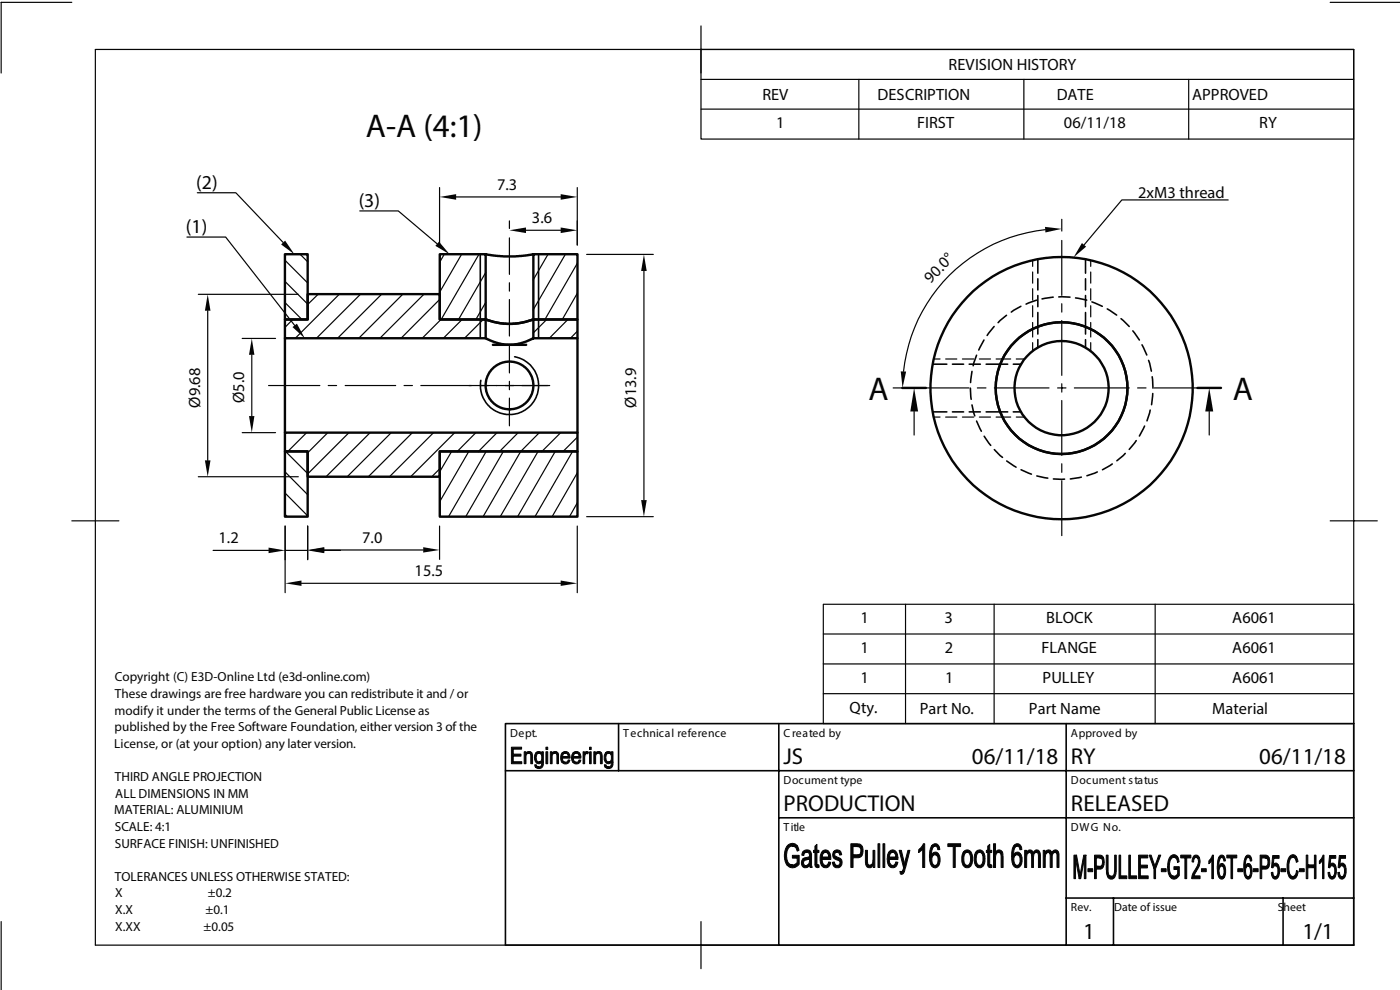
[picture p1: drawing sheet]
<svg xmlns="http://www.w3.org/2000/svg" width="297mm" height="210mm" viewBox="0 0 297 210" stroke-linecap="round" stroke-linejoin="round" font-family="sans-serif">
<!-- layer: Layer 1 -->
<g fill="none" stroke="#050504" stroke-width=".51">
<path d="M60.4 53.9h4.9v13.9h-4.9zM93.3 53.9h9.7v13.9h-9.7zM103 53.9l3.8 .5 3.8-.1 2.5-.4M113.1 53.9h9.4v13.9h-9.4zM60.4 71.7v20.1M65.3 62.4h28v5.4h9.7v3.9h-42.6v-3.9h4.9zM103 71.7l2.8 1.1 2.4 .3 2.2-.3 2.8-1.1M103 67.8l1.9 .5 2.6 .4 2.5-.1 3.1-.8-2.8 .7-2.2 .2-2-.1zM104.6 73.1h7M113.1 67.8h9.4v3.9h-9.4zM122.5 71.7v20.1M60.4 91.8h62.1v4h-29.2v5.3h-28v-5.3h-4.9z"/>
<path d="M60.4 95.8h4.9v13.8h-4.9zM93.3 95.8h29.2v13.8h-29.2z"/>
<circle cx="108.1" cy="81.8" r="5.1"/>
<circle cx="225.2" cy="82.3" r="14"/>
<circle cx="225.2" cy="82.3" r="27.8"/>
<circle cx="225.2" cy="82.3" r="10"/>
</g>
<g fill="none" stroke="#050504" stroke-width=".34">
<path d="M101.9 53.9v17.8M114.3 53.9v17.8M220.2 54.9v3M220.2 59.1v2.4M230.3 54.9v3M230.3 59.1v2.4M109.2 75.7l2 .7 1.3 1 .9 1.2 .8 2.2 .1 1.5-.3 1.3-.6 1.3-.7 .9-1.2 1.1-.9 .5-1.6 .5h-1.6l-2.1-.6a6.1 6.1 0 0 1-3.3-6.6M197.9 77.3h3M202.1 77.3h2.3M205.6 77.3h2.4M206.2 78.8l-.3 2.3M207.2 75.3l-.7 2.3"/>
<path d="M208.7 72.1l-1.1 2.1M209.2 77.3h4.6M210.9 69.3l-1.5 1.9M213.5 66.9l-1.8 1.5M215 77.3h1.6M216.6 65l-2.1 1.2M219.9 63.7l-2.2 .8M220.2 62.7v2.4M220.2 66.3v4.6M220.2 72v1.7M223.4 63l-2.3 .4M224.6 63h2.4"/>
<path d="M228.2 63.2l2.3 .5M230.3 62.7v2.4M230.3 66.3v4.6M230.3 72v1.7M231.6 64l2.2 1M234.9 65.5l2 1.3M237.8 67.6l1.8 1.7M240.3 70.2l1.4 1.9M242.3 73.1l1 2.2M243.7 76.4l.6 2.3M244.4 79.9l.2 2.4M197.9 87.4h3"/>
<path d="M202.1 87.4h2.3M205.6 87.4h2.4M205.9 82.3l.1 2.4M206.2 85.9l.6 2.3M207.2 89.3l1 2.2M208.8 92.5l1.4 2M209.2 87.4h4.6M210.9 95.4l1.8 1.6M213.6 97.8l2 1.3M215 87.4h1.6M216.6 99.6l2.2 1M236 98.4l-2.1 1.2"/>
<path d="M238.7 96.2l-1.8 1.5M241 93.5l-1.4 1.8M242.8 90.4l-1.1 2.1M244 87l-.7 2.3M244.6 83.5l-.3 2.3M220 101l2.3 .4M223.5 101.6h2.3M229.4 101.2l-2.3 .4M232.8 100.1l-2.2 .8M107.2 153.5h180v47h-180zM131.2 153.5v10M165.2 153.5v47"/>
<path d="M226.2 153.5v47M107.2 163.5h180M165.2 173.5h122M226.2 190.5h61M236.2 190.5v10M272.2 190.5v10"/>
</g>
<g fill="none" stroke="#050504" stroke-width=".25">
<path d="M15.2 .5h-15v15M20.2 10.5h267v190h-267zM148.7 5.5v10M282.2 .5h14.9M219.1 55.2v1.3M219.1 57.7v2.4M231.4 55.2v1.3M231.4 57.7v2.4M198.1 76.2h1.3M200.6 76.2h2.4M204.2 76.2h2.4M207.8 76.2h2.3"/>
<path d="M211.3 76.2h3.1M215.6 76.2h1.8M219.1 61.2v2.5M219.1 64.8v2.4M219.1 68.4v3.1M219.1 72.7v1.8M231.4 61.2v2.5M231.4 64.8v2.4M231.4 68.4v3.1M231.4 72.7v1.8M198.1 88.5h1.3M200.6 88.5h2.4"/>
<path d="M204.2 88.5h2.4M207.8 88.5h2.3M211.3 88.5h3.1M215.6 88.5h1.8M15.2 110.5h10M282.2 110.5h10M.2 195.5v14.6M148.7 195.5v10"/>
</g>
<path d="M229.9 181.4h.5l-.4 .8-.7 4.2h-.4z" fill-rule="evenodd" fill="#050504"/>
<path d="M229.9 181.4h.5l-.4 .8-.7 4.2h-.4zM230.4 181.4v5h-.4v-4.2z" fill="none" stroke="#050504" stroke-width=".21"/>
<path d="M230.2 181.4v5" fill="none" stroke="#050504" stroke-width=".34"/>
<path d="M227.8 181.4h.6l-.2 .8v4.2h-.4z" fill-rule="evenodd" fill="#050504"/>
<path d="M227.8 181.4h.6l-.2 .8v4.2h-.4z" fill="none" stroke="#050504" stroke-width=".21"/>
<path d="M228.4 181.4l.7 4.3-.2 .7-.7-4.2z" fill-rule="evenodd" fill="#050504"/>
<path d="M228.4 181.4l.7 4.3-.2 .7-.7-4.2z" fill="none" stroke="#050504" stroke-width=".21"/>
<path d="M230.8 184.3h1v.6h-1z" fill-rule="evenodd" fill="#050504" stroke="#050504" stroke-width=".21"/>
<path d="M233.2 182l.9-.1 .2 .9-.2 1h-1.5h.7a1.03 1.03 0 0 0 .2-1.8z" fill-rule="evenodd" fill="#050504"/>
<path d="M233.2 182l.9-.1 .2 .9-.2 1h-1.5h.7a1.03 1.03 0 0 0 .2-1.8z" fill="none" stroke="#050504" stroke-width=".21"/>
<path d="M232.2 181.4h1.4l.5 .5-1.5 .1v1.8h1.5l-.5 .5-1 .1v2h-.4z" fill-rule="evenodd" fill="#050504"/>
<path d="M232.2 181.4h1.4l.5 .5-1.5 .1v1.8h1.5l-.5 .5-1 .1v2h-.4z" fill="none" stroke="#050504" stroke-width=".21"/>
<path d="M236.5 181.4h.3v2.9a2.14 2.14 0 0 1-.8 2.2 .9 .9 0 0 1-1.1-.6h.8a.99 .99 0 0 0 .8-1.3z" fill-rule="evenodd" fill="#050504"/>
<path d="M236.5 181.4h.3v2.9a2.14 2.14 0 0 1-.8 2.2 .9 .9 0 0 1-1.1-.6h.8a.99 .99 0 0 0 .8-1.3z" fill="none" stroke="#050504" stroke-width=".21"/>
<path d="M234.7 181.4h.4v2.9a1.21 1.21 0 0 0 .6 1.6h-.8l-.1-.5z" fill-rule="evenodd" fill="#050504"/>
<path d="M234.7 181.4h.4v2.9a1.21 1.21 0 0 0 .6 1.6h-.8l-.1-.5z" fill="none" stroke="#050504" stroke-width=".21"/>
<path d="M237.4 181.4h.3v4.4h1.3v.6h-1.6z" fill-rule="evenodd" fill="#050504"/>
<path d="M237.4 181.4h.3v4.4h1.3v.6h-1.6z" fill="none" stroke="#050504" stroke-width=".21"/>
<path d="M239.5 181.4h.3v4.4h1.3v.6h-1.6z" fill-rule="evenodd" fill="#050504"/>
<path d="M239.5 181.4h.3v4.4h1.3v.6h-1.6z" fill="none" stroke="#050504" stroke-width=".21"/>
<path d="M241.5 181.4h2v.6h-1.6v1.5h1.5v.6h-1.5v1.7h1.7v.6h-2.1z" fill-rule="evenodd" fill="#050504"/>
<path d="M241.5 181.4h2v.6h-1.6v1.5h1.5v.6h-1.5v1.7h1.7v.6h-2.1z" fill="none" stroke="#050504" stroke-width=".21"/>
<path d="M243.8 181.4h.4l.8 2.3-.2 .6z" fill-rule="evenodd" fill="#050504"/>
<path d="M243.8 181.4h.4l.8 2.3-.2 .6z" fill="none" stroke="#050504" stroke-width=".21"/>
<path d="M245.8 181.4h.4l-1.1 2.9v2.1h-.3v-2.1z" fill-rule="evenodd" fill="#050504"/>
<path d="M245.8 181.4h.4l-1.1 2.9v2.1h-.3v-2.1z" fill="none" stroke="#050504" stroke-width=".21"/>
<path d="M246.4 184.3h1v.6h-1z" fill-rule="evenodd" fill="#050504" stroke="#050504" stroke-width=".21"/>
<path d="M249 183.8h1.2l-.1 2a1.08 1.08 0 0 1-.9 .7 1.08 1.08 0 0 1-1-.6h1l.6-.5v-1h-.8z" fill-rule="evenodd" fill="#050504"/>
<path d="M249 183.8h1.2l-.1 2a1.08 1.08 0 0 1-.9 .7 1.08 1.08 0 0 1-1-.6h1l.6-.5v-1h-.8z" fill="none" stroke="#050504" stroke-width=".21"/>
<path d="M249 181.9h.9l.2 .9-.3 .2-.2-.8z" fill-rule="evenodd" fill="#050504"/>
<path d="M249 181.9h.9l.2 .9-.3 .2-.2-.8z" fill="none" stroke="#050504" stroke-width=".21"/>
<path d="M248.3 181.6a.97 .97 0 0 1 1.6 .3h-.9a1.45 1.45 0 0 0-.9 1.6v.5a1.58 1.58 0 0 0 .9 1.9h-.8l-.4-1-.1-1.7 .2-.8z" fill-rule="evenodd" fill="#050504"/>
<path d="M248.3 181.6a.97 .97 0 0 1 1.6 .3h-.9a1.45 1.45 0 0 0-.9 1.6v.5a1.58 1.58 0 0 0 .9 1.9h-.8l-.4-1-.1-1.7 .2-.8z" fill="none" stroke="#050504" stroke-width=".21"/>
<path d="M250.5 181.4h2.1v.6h-.9v4.4h-.3v-4.4h-.9z" fill-rule="evenodd" fill="#050504"/>
<path d="M250.5 181.4h2.1v.6h-.9v4.4h-.3v-4.4h-.9z" fill="none" stroke="#050504" stroke-width=".21"/>
<path d="M253.7 181.9h.7a4.2 4.2 0 0 1-1 3.6l-.1 .3h1.3v.6h-1.8l.2-1 .9-1.5a1.38 1.38 0 0 0-.1-2z" fill-rule="evenodd" fill="#050504"/>
<path d="M253.7 181.9h.7a4.2 4.2 0 0 1-1 3.6l-.1 .3h1.3v.6h-1.8l.2-1 .9-1.5a1.38 1.38 0 0 0-.1-2z" fill="none" stroke="#050504" stroke-width=".21"/>
<path d="M253.4 181.5l.6-.1 .4 .5h-.8l-.4 .5v.5l-.3-.1v-.6z" fill-rule="evenodd" fill="#050504"/>
<path d="M253.4 181.5l.6-.1 .4 .5h-.8l-.4 .5v.5l-.3-.1v-.6z" fill="none" stroke="#050504" stroke-width=".21"/>
<path d="M254.9 184.3h1v.6h-1z" fill-rule="evenodd" fill="#050504" stroke="#050504" stroke-width=".21"/>
<path d="M256.6 182.5h.5l-.7 .7z" fill-rule="evenodd" fill="#050504"/>
<path d="M256.6 182.5h.5l-.7 .7z" fill="none" stroke="#050504" stroke-width=".21"/>
<path d="M257.2 181.4h.2v5h-.3v-3.9l-.5-.1z" fill-rule="evenodd" fill="#050504"/>
<path d="M257.2 181.4h.2v5h-.3v-3.9l-.5-.1z" fill="none" stroke="#050504" stroke-width=".21"/>
<path d="M259.2 183.7l.6-.1 .2 .8-.2 1.6h-.6a1.54 1.54 0 0 0 .3-2.1z" fill-rule="evenodd" fill="#050504"/>
<path d="M259.2 183.7l.6-.1 .2 .8-.2 1.6h-.6a1.54 1.54 0 0 0 .3-2.1z" fill="none" stroke="#050504" stroke-width=".21"/>
<path d="M258.8 183.3l.6-.1 .4 .4-1.2 .2z" fill-rule="evenodd" fill="#050504"/>
<path d="M258.8 183.3l.6-.1 .4 .4-1.2 .2z" fill="none" stroke="#050504" stroke-width=".21"/>
<path d="M258.6 181.9h.5a2.17 2.17 0 0 0-.5 1.9h.3a1.78 1.78 0 0 0 .2 2.2h.7a.72 .72 0 0 1-.9 .5 .72 .72 0 0 1-.5-.8l-.2-2z" fill-rule="evenodd" fill="#050504"/>
<path d="M258.6 181.9h.5a2.17 2.17 0 0 0-.5 1.9h.3a1.78 1.78 0 0 0 .2 2.2h.7a.72 .72 0 0 1-.9 .5 .72 .72 0 0 1-.5-.8l-.2-2z" fill="none" stroke="#050504" stroke-width=".21"/>
<path d="M258.8 181.5a.75 .75 0 0 1 .9 .1 .75 .75 0 0 1 .2 .8l.1 .2-.4 .1-.2-.7-.8-.1z" fill-rule="evenodd" fill="#050504"/>
<path d="M258.8 181.5a.75 .75 0 0 1 .9 .1 .75 .75 0 0 1 .2 .8l.1 .2-.4 .1-.2-.7-.8-.1z" fill="none" stroke="#050504" stroke-width=".21"/>
<path d="M260.3 181.4h2.1v.6h-.9v4.4h-.4v-4.4h-.8z" fill-rule="evenodd" fill="#050504"/>
<path d="M260.3 181.4h2.1v.6h-.9v4.4h-.4v-4.4h-.8z" fill="none" stroke="#050504" stroke-width=".21"/>
<path d="M262.6 184.3h1v.6h-1z" fill-rule="evenodd" fill="#050504" stroke="#050504" stroke-width=".21"/>
<path d="M264.7 183.7l.7-.1v.1a2.93 2.93 0 0 1 0 2.3h-.6a1.53 1.53 0 0 0 0-2.3z" fill-rule="evenodd" fill="#050504"/>
<path d="M264.7 183.7l.7-.1v.1a2.93 2.93 0 0 1 0 2.3h-.6a1.53 1.53 0 0 0 0-2.3z" fill="none" stroke="#050504" stroke-width=".21"/>
<path d="M264.4 183.3l.6-.1 .4 .4-1.2 .2z" fill-rule="evenodd" fill="#050504"/>
<path d="M264.4 183.3l.6-.1 .4 .4-1.2 .2z" fill="none" stroke="#050504" stroke-width=".21"/>
<path d="M264.2 181.9h.6a1.83 1.83 0 0 0-.6 1.9h.3a1.7 1.7 0 0 0 .2 2.2h.7a.67 .67 0 0 1-.7 .5 .67 .67 0 0 1-.6-.7l-.2-1v-1.5z" fill-rule="evenodd" fill="#050504"/>
<path d="M264.2 181.9h.6a1.83 1.83 0 0 0-.6 1.9h.3a1.7 1.7 0 0 0 .2 2.2h.7a.67 .67 0 0 1-.7 .5 .67 .67 0 0 1-.6-.7l-.2-1v-1.5z" fill="none" stroke="#050504" stroke-width=".21"/>
<path d="M264.4 181.5a.77 .77 0 0 1 .9 .1 .77 .77 0 0 1 .3 .8v.2l-.3 .1-.3-.8h-.8z" fill-rule="evenodd" fill="#050504"/>
<path d="M264.4 181.5a.77 .77 0 0 1 .9 .1 .77 .77 0 0 1 .3 .8v.2l-.3 .1-.3-.8h-.8z" fill="none" stroke="#050504" stroke-width=".21"/>
<path d="M265.9 184.3h1v.6h-1z" fill-rule="evenodd" fill="#050504" stroke="#050504" stroke-width=".21"/>
<path d="M268.3 182l.9-.1 .2 .6-.2 1.3h-1.5h.7a1.01 1.01 0 0 0 .3-1.8z" fill-rule="evenodd" fill="#050504"/>
<path d="M268.3 182l.9-.1 .2 .6-.2 1.3h-1.5h.7a1.01 1.01 0 0 0 .3-1.8z" fill="none" stroke="#050504" stroke-width=".21"/>
<path d="M267.3 181.4h1.3l.4 .2 .2 .3-1.5 .1v1.8h1.5l-.4 .5-1.1 .1v2h-.4z" fill-rule="evenodd" fill="#050504"/>
<path d="M267.3 181.4h1.3l.4 .2 .2 .3-1.5 .1v1.8h1.5l-.4 .5-1.1 .1v2h-.4z" fill="none" stroke="#050504" stroke-width=".21"/>
<path d="M269.7 185.1l.3-.1 .1 .6 .3 .3 .8 .1a.72 .72 0 0 1-.9 .5 .72 .72 0 0 1-.5-.8z" fill-rule="evenodd" fill="#050504"/>
<path d="M269.7 185.1l.3-.1 .1 .6 .3 .3 .8 .1a.72 .72 0 0 1-.9 .5 .72 .72 0 0 1-.5-.8z" fill="none" stroke="#050504" stroke-width=".21"/>
<path d="M270.5 183.6h.8a3.3 3.3 0 0 1-.1 2.4h-.7a1.52 1.52 0 0 0 .4-2.2z" fill-rule="evenodd" fill="#050504"/>
<path d="M270.5 183.6h.8a3.3 3.3 0 0 1-.1 2.4h-.7a1.52 1.52 0 0 0 .4-2.2z" fill="none" stroke="#050504" stroke-width=".21"/>
<path d="M270.2 183.3l.6-.2 .3 .3z" fill="#050504"/>
<path d="M270.2 183.3l.6-.2 .3 .3z" fill="none" stroke="#050504" stroke-width=".21"/>
<path d="M270 181.5h1.3v.6h-1.1l-.1 1.3h1l.1 .2h-.8l-.4 .5-.3-.1z" fill-rule="evenodd" fill="#050504"/>
<path d="M270 181.5h1.3v.6h-1.1l-.1 1.3h1l.1 .2h-.8l-.4 .5-.3-.1z" fill="none" stroke="#050504" stroke-width=".21"/>
<path d="M271.7 184.3h1v.6h-1z" fill-rule="evenodd" fill="#050504" stroke="#050504" stroke-width=".21"/>
<path d="M275 184.7l.4 .1-.3 1.1h-.8a1.13 1.13 0 0 0 .7-1.2z" fill-rule="evenodd" fill="#050504"/>
<path d="M275 184.7l.4 .1-.3 1.1h-.8a1.13 1.13 0 0 0 .7-1.2z" fill="none" stroke="#050504" stroke-width=".21"/>
<path d="M274.3 181.9h.8l.3 .8-.4 .2-.3-.8z" fill-rule="evenodd" fill="#050504"/>
<path d="M274.3 181.9h.8l.3 .8-.4 .2-.3-.8z" fill="none" stroke="#050504" stroke-width=".21"/>
<path d="M273.6 181.6a.84 .84 0 0 1 1.5 .3h-.8a1.69 1.69 0 0 0-.9 1.9 1.87 1.87 0 0 0 .7 2.1l.9 .1a.94 .94 0 0 1-1.1 .4 .94 .94 0 0 1-.6-.9l-.3-1.1v-1.1l.3-1.1z" fill-rule="evenodd" fill="#050504"/>
<path d="M273.6 181.6a.84 .84 0 0 1 1.5 .3h-.8a1.69 1.69 0 0 0-.9 1.9 1.87 1.87 0 0 0 .7 2.1l.9 .1a.94 .94 0 0 1-1.1 .4 .94 .94 0 0 1-.6-.9l-.3-1.1v-1.1l.3-1.1z" fill="none" stroke="#050504" stroke-width=".21"/>
<path d="M275.7 184.3h1v.6h-1z" fill-rule="evenodd" fill="#050504" stroke="#050504" stroke-width=".21"/>
<path d="M278.8 181.4h.4v5h-.4v-2.3l-1.4-.6h1.4z" fill-rule="evenodd" fill="#050504"/>
<path d="M278.8 181.4h.4v5h-.4v-2.3l-1.4-.6h1.4z" fill="none" stroke="#050504" stroke-width=".21"/>
<path d="M277.1 181.4h.3v2.1l1.4 .6h-1.4v2.3h-.3z" fill-rule="evenodd" fill="#050504"/>
<path d="M277.1 181.4h.3v2.1l1.4 .6h-1.4v2.3h-.3z" fill="none" stroke="#050504" stroke-width=".21"/>
<path d="M279.9 182.6l.2-.2 .5 .1-.7 .7z" fill-rule="evenodd" fill="#050504"/>
<path d="M279.9 182.6l.2-.2 .5 .1-.7 .7z" fill="none" stroke="#050504" stroke-width=".21"/>
<path d="M280.7 181.4h.2v5h-.3v-3.9l-.5-.1z" fill-rule="evenodd" fill="#050504"/>
<path d="M280.7 181.4h.2v5h-.3v-3.9l-.5-.1z" fill="none" stroke="#050504" stroke-width=".21"/>
<path d="M281.7 185.1l.4-.1 .3 .9 .8 .1a.74 .74 0 0 1-.8 .5 .74 .74 0 0 1-.6-.8z" fill-rule="evenodd" fill="#050504"/>
<path d="M281.7 185.1l.4-.1 .3 .9 .8 .1a.74 .74 0 0 1-.8 .5 .74 .74 0 0 1-.6-.8z" fill="none" stroke="#050504" stroke-width=".21"/>
<path d="M282.6 183.6h.7l.2 .8-.2 1.4-.1 .2h-.6a1.51 1.51 0 0 0 .4-2z" fill-rule="evenodd" fill="#050504"/>
<path d="M282.6 183.6h.7l.2 .8-.2 1.4-.1 .2h-.6a1.51 1.51 0 0 0 .4-2z" fill="none" stroke="#050504" stroke-width=".21"/>
<path d="M282.2 183.3l.6-.2 .4 .3z" fill="#050504"/>
<path d="M282.2 183.3l.6-.2 .4 .3z" fill="none" stroke="#050504" stroke-width=".21"/>
<path d="M282.1 181.5h1.3v.6h-1.1l-.1 1.3h1l.1 .2h-.9l-.3 .5-.3-.1z" fill-rule="evenodd" fill="#050504"/>
<path d="M282.1 181.5h1.3v.6h-1.1l-.1 1.3h1l.1 .2h-.9l-.3 .5-.3-.1z" fill="none" stroke="#050504" stroke-width=".21"/>
<path d="M283.8 185.1l.4-.1 .1 .6 .2 .3 .8 .1a.72 .72 0 0 1-.8 .5 .72 .72 0 0 1-.6-.8z" fill-rule="evenodd" fill="#050504"/>
<path d="M283.8 185.1l.4-.1 .1 .6 .2 .3 .8 .1a.72 .72 0 0 1-.8 .5 .72 .72 0 0 1-.6-.8z" fill="none" stroke="#050504" stroke-width=".21"/>
<path d="M284.7 183.6h.7l.2 .6-.2 1.6-.1 .2h-.6a1.51 1.51 0 0 0 .4-2z" fill-rule="evenodd" fill="#050504"/>
<path d="M284.7 183.6h.7l.2 .6-.2 1.6-.1 .2h-.6a1.51 1.51 0 0 0 .4-2z" fill="none" stroke="#050504" stroke-width=".21"/>
<path d="M284.3 183.3l.6-.2 .4 .3z" fill="#050504"/>
<path d="M284.3 183.3l.6-.2 .4 .3z" fill="none" stroke="#050504" stroke-width=".21"/>
<path d="M284.1 181.5h1.3v.6h-1l-.1 1.3h1l.1 .2h-.9l-.3 .5-.3-.1z" fill-rule="evenodd" fill="#050504"/>
<path d="M284.1 181.5h1.3v.6h-1l-.1 1.3h1l.1 .2h-.9l-.3 .5-.3-.1z" fill="none" stroke="#050504" stroke-width=".21"/>
<path d="M168.1 181.4h1.4v1.9l-.1 .2a1.6 1.6 0 0 1-2.4 .1l1.4-.1 .7-.5v-1h-1z" fill-rule="evenodd" fill="#050504"/>
<path d="M168.1 181.4h1.4v1.9l-.1 .2a1.6 1.6 0 0 1-2.4 .1l1.4-.1 .7-.5v-1h-1z" fill="none" stroke="#050504" stroke-width=".21"/>
<path d="M168.1 179.5l1.1-.1 .3 1-.4 .1a1.06 1.06 0 0 0-1-1z" fill-rule="evenodd" fill="#050504"/>
<path d="M168.1 179.5l1.1-.1 .3 1-.4 .1a1.06 1.06 0 0 0-1-1z" fill="none" stroke="#050504" stroke-width=".21"/>
<path d="M167.1 179.3a1.35 1.35 0 0 1 2.1 .1l-1.1 .1a1.64 1.64 0 0 0-1.2 2 1.57 1.57 0 0 0 1.2 2l-1.1 .1a3.8 3.8 0 0 1 .1-4.3z" fill-rule="evenodd" fill="#050504"/>
<path d="M167.1 179.3a1.35 1.35 0 0 1 2.1 .1l-1.1 .1a1.64 1.64 0 0 0-1.2 2 1.57 1.57 0 0 0 1.2 2l-1.1 .1a3.8 3.8 0 0 1 .1-4.3z" fill="none" stroke="#050504" stroke-width=".21"/>
<path d="M171 183.6h.8z" fill="#050504"/>
<path d="M171 183.6h.8z" fill="none" stroke="#050504" stroke-width=".21"/>
<path d="M170.4 182.1l1.3 .1a1.42 1.42 0 0 0-1.2 .8l.1 .5 1.1 .1a.95 .95 0 0 1-1.3 .3 .95 .95 0 0 1-.3-1.3z" fill-rule="evenodd" fill="#050504"/>
<path d="M170.4 182.1l1.3 .1a1.42 1.42 0 0 0-1.2 .8l.1 .5 1.1 .1a.95 .95 0 0 1-1.3 .3 .95 .95 0 0 1-.3-1.3z" fill="none" stroke="#050504" stroke-width=".21"/>
<path d="M170.3 180.8h.8a.65 .65 0 0 0-.6 .7l-.4-.1z" fill-rule="evenodd" fill="#050504"/>
<path d="M170.3 180.8h.8a.65 .65 0 0 0-.6 .7l-.4-.1z" fill="none" stroke="#050504" stroke-width=".21"/>
<path d="M170.4 180.6a1.05 1.05 0 0 1 1.3-.2 1.05 1.05 0 0 1 .5 1.2l.1 2.4h-.4l-.1-.4h-.6l.4-.4 .1-1-1.3-.1 .7-.2a.56 .56 0 0 0 .7-.5 .56 .56 0 0 0-.7-.6h-.8z" fill-rule="evenodd" fill="#050504"/>
<path d="M170.4 180.6a1.05 1.05 0 0 1 1.3-.2 1.05 1.05 0 0 1 .5 1.2l.1 2.4h-.4l-.1-.4h-.6l.4-.4 .1-1-1.3-.1 .7-.2a.56 .56 0 0 0 .7-.5 .56 .56 0 0 0-.7-.6h-.8z" fill="none" stroke="#050504" stroke-width=".21"/>
<path d="M172.9 183.5h.8l.1 .5-.7-.1z" fill-rule="evenodd" fill="#050504"/>
<path d="M172.9 183.5h.8l.1 .5-.7-.1z" fill="none" stroke="#050504" stroke-width=".21"/>
<path d="M172.9 179.5l.4-.4v1.3h.4v.4h-.4v2.5l.2 .2h-.6v-2.7h-.3v-.4h.3z" fill-rule="evenodd" fill="#050504"/>
<path d="M172.9 179.5l.4-.4v1.3h.4v.4h-.4v2.5l.2 .2h-.6v-2.7h-.3v-.4h.3z" fill="none" stroke="#050504" stroke-width=".21"/>
<path d="M174.3 183.6h1l.5-.8 .4 .1a1.07 1.07 0 0 1-.7 1.1 1.07 1.07 0 0 1-1.2-.4z" fill-rule="evenodd" fill="#050504"/>
<path d="M174.3 183.6h1l.5-.8 .4 .1a1.07 1.07 0 0 1-.7 1.1 1.07 1.07 0 0 1-1.2-.4z" fill="none" stroke="#050504" stroke-width=".21"/>
<path d="M174.3 180.8h.8l-.5 .4-.2 .7h1.8l.1 .3-.1 .1h-1.8l.2 .9 .6 .4-1-.1a3.4 3.4 0 0 1 .1-2.7z" fill-rule="evenodd" fill="#050504"/>
<path d="M174.3 180.8h.8l-.5 .4-.2 .7h1.8l.1 .3-.1 .1h-1.8l.2 .9 .6 .4-1-.1a3.4 3.4 0 0 1 .1-2.7z" fill="none" stroke="#050504" stroke-width=".21"/>
<path d="M174.6 180.5a1.11 1.11 0 0 1 1.1 0 1.11 1.11 0 0 1 .5 1.1v.3h-1.8h1.4l-.1-.6-.3-.5h-1.1z" fill-rule="evenodd" fill="#050504"/>
<path d="M174.6 180.5a1.11 1.11 0 0 1 1.1 0 1.11 1.11 0 0 1 .5 1.1v.3h-1.8h1.4l-.1-.6-.3-.5h-1.1z" fill="none" stroke="#050504" stroke-width=".21"/>
<path d="M176.6 182.9l.4-.1 .2 .6 .4 .2h-.8z" fill-rule="evenodd" fill="#050504"/>
<path d="M176.6 182.9l.4-.1 .2 .6 .4 .2h-.8z" fill="none" stroke="#050504" stroke-width=".21"/>
<path d="M176.8 180.8h.8a.51 .51 0 0 0-.5 .5 .51 .51 0 0 0 .5 .5 1.09 1.09 0 0 1 1 1.6 1.09 1.09 0 0 1-1.8 .2h.8a.6 .6 0 0 0 .6-.6 .6 .6 0 0 0-.7-.6 1.14 1.14 0 0 1-.7-1.6z" fill-rule="evenodd" fill="#050504"/>
<path d="M176.8 180.8h.8a.51 .51 0 0 0-.5 .5 .51 .51 0 0 0 .5 .5 1.09 1.09 0 0 1 1 1.6 1.09 1.09 0 0 1-1.8 .2h.8a.6 .6 0 0 0 .6-.6 .6 .6 0 0 0-.7-.6 1.14 1.14 0 0 1-.7-1.6z" fill="none" stroke="#050504" stroke-width=".21"/>
<path d="M177.1 180.4a.96 .96 0 0 1 1 0 .96 .96 0 0 1 .5 .9l-.5 .1-.3-.6h-1z" fill-rule="evenodd" fill="#050504"/>
<path d="M177.1 180.4a.96 .96 0 0 1 1 0 .96 .96 0 0 1 .5 .9l-.5 .1-.3-.6h-1z" fill="none" stroke="#050504" stroke-width=".21"/>
<path d="M181.8 179.6h1.1a2.38 2.38 0 0 1 0 1.8h-1.9h.8a.93 .93 0 0 0 .8-.6 .93 .93 0 0 0-.2-1l-.2-.2z" fill-rule="evenodd" fill="#050504"/>
<path d="M181.8 179.6h1.1a2.38 2.38 0 0 1 0 1.8h-1.9h.8a.93 .93 0 0 0 .8-.6 .93 .93 0 0 0-.2-1l-.2-.2z" fill="none" stroke="#050504" stroke-width=".21"/>
<path d="M180.5 179h1.8l.6 .6h-1.9v1.8h1.9l-.6 .5h-1.3v2.1h-.5z" fill-rule="evenodd" fill="#050504"/>
<path d="M180.5 179h1.8l.6 .6h-1.9v1.8h1.9l-.6 .5h-1.3v2.1h-.5z" fill="none" stroke="#050504" stroke-width=".21"/>
<path d="M184.5 183.6l.7-.1v.1z" fill="#050504"/>
<path d="M184.5 183.6l.7-.1v.1z" fill="none" stroke="#050504" stroke-width=".21"/>
<path d="M183.6 180.4h.4l.1 2.8 .3 .3 .8 .1a.85 .85 0 0 1-1.1 .4 .85 .85 0 0 1-.5-1z" fill-rule="evenodd" fill="#050504"/>
<path d="M183.6 180.4h.4l.1 2.8 .3 .3 .8 .1a.85 .85 0 0 1-1.1 .4 .85 .85 0 0 1-.5-1z" fill="none" stroke="#050504" stroke-width=".21"/>
<path d="M185.2 180.4h.4v3.6h-.4v-.5l-.3-.1 .3-.5z" fill-rule="evenodd" fill="#050504"/>
<path d="M185.2 180.4h.4v3.6h-.4v-.5l-.3-.1 .3-.5z" fill="none" stroke="#050504" stroke-width=".21"/>
<g fill="#050504" stroke="#050504" stroke-width=".21">
<path d="M186.3 179h.3v5h-.3z" fill-rule="evenodd"/>
<path d="M187.3 179h.4v5h-.4z" fill-rule="evenodd"/>
</g>
<path d="M188.5 183.6h1.1l.4-.8 .5 .1a1.07 1.07 0 0 1-.7 1.1 1.07 1.07 0 0 1-1.3-.4z" fill-rule="evenodd" fill="#050504"/>
<path d="M188.5 183.6h1.1l.4-.8 .5 .1a1.07 1.07 0 0 1-.7 1.1 1.07 1.07 0 0 1-1.3-.4z" fill="none" stroke="#050504" stroke-width=".21"/>
<path d="M188.5 180.8h.9l-.5 .3-.2 .8h1.8v.4h-1.8l.1 .8 .6 .5h-.9a3.1 3.1 0 0 1 0-2.8z" fill-rule="evenodd" fill="#050504"/>
<path d="M188.5 180.8h.9l-.5 .3-.2 .8h1.8v.4h-1.8l.1 .8 .6 .5h-.9a3.1 3.1 0 0 1 0-2.8z" fill="none" stroke="#050504" stroke-width=".21"/>
<path d="M188.8 180.5a1.11 1.11 0 0 1 1.2 .1 1.11 1.11 0 0 1 .5 1.1v.2h-1.8h1.4l-.4-1-1.2-.1z" fill-rule="evenodd" fill="#050504"/>
<path d="M188.8 180.5a1.11 1.11 0 0 1 1.2 .1 1.11 1.11 0 0 1 .5 1.1v.2h-1.8h1.4l-.4-1-1.2-.1z" fill="none" stroke="#050504" stroke-width=".21"/>
<path d="M190.9 184.8l.9 .1-.2 .4-.4 .2-.2-.1z" fill-rule="evenodd" fill="#050504"/>
<path d="M190.9 184.8l.9 .1-.2 .4-.4 .2-.2-.1z" fill="none" stroke="#050504" stroke-width=".21"/>
<path d="M190.7 180.4h.5l.7 2.9-.2 .7z" fill-rule="evenodd" fill="#050504"/>
<path d="M190.7 180.4h.5l.7 2.9-.2 .7z" fill="none" stroke="#050504" stroke-width=".21"/>
<path d="M192.6 180.4h.4l-1 4.1-.2 .4h-.6l.4-.3z" fill-rule="evenodd" fill="#050504"/>
<path d="M192.6 180.4h.4l-1 4.1-.2 .4h-.6l.4-.3z" fill="none" stroke="#050504" stroke-width=".21"/>
<path d="M194.9 180.2l.2-.2 .6 .1-.8 .7z" fill-rule="evenodd" fill="#050504"/>
<path d="M194.9 180.2l.2-.2 .6 .1-.8 .7z" fill="none" stroke="#050504" stroke-width=".21"/>
<path d="M195.9 179h.3v5h-.5v-3.9l-.6-.1z" fill-rule="evenodd" fill="#050504"/>
<path d="M195.9 179h.3v5h-.5v-3.9l-.6-.1z" fill="none" stroke="#050504" stroke-width=".21"/>
<path d="M198.4 181.3l.7-.1a2.52 2.52 0 0 1 0 2.4h-.7a1.37 1.37 0 0 0 0-2.3z" fill-rule="evenodd" fill="#050504"/>
<path d="M198.4 181.3l.7-.1a2.52 2.52 0 0 1 0 2.4h-.7a1.37 1.37 0 0 0 0-2.3z" fill="none" stroke="#050504" stroke-width=".21"/>
<path d="M197.9 180.9a.75 .75 0 0 1 1.2 .3l-1.5 .2z" fill-rule="evenodd" fill="#050504"/>
<path d="M197.9 180.9a.75 .75 0 0 1 1.2 .3l-1.5 .2z" fill="none" stroke="#050504" stroke-width=".21"/>
<path d="M197.6 179.4l.8 .1a1.89 1.89 0 0 0-.8 1.9h.4a1.44 1.44 0 0 0 .4 2.2h.7a1 1 0 0 1-1.1 .4 1 1 0 0 1-.7-1.1l-.1-2.2z" fill-rule="evenodd" fill="#050504"/>
<path d="M197.6 179.4l.8 .1a1.89 1.89 0 0 0-.8 1.9h.4a1.44 1.44 0 0 0 .4 2.2h.7a1 1 0 0 1-1.1 .4 1 1 0 0 1-.7-1.1l-.1-2.2z" fill="none" stroke="#050504" stroke-width=".21"/>
<path d="M197.8 179.2a.99 .99 0 0 1 1.2-.1 .99 .99 0 0 1 .4 1.1h-.4l-.2-.5-.3-.2-.9-.1z" fill-rule="evenodd" fill="#050504"/>
<path d="M197.8 179.2a.99 .99 0 0 1 1.2-.1 .99 .99 0 0 1 .4 1.1h-.4l-.2-.5-.3-.2-.9-.1z" fill="none" stroke="#050504" stroke-width=".21"/>
<path d="M201.1 179h2.7v.6h-1.2v4.4h-.4v-4.4h-1.1z" fill-rule="evenodd" fill="#050504"/>
<path d="M201.1 179h2.7v.6h-1.2v4.4h-.4v-4.4h-1.1z" fill="none" stroke="#050504" stroke-width=".21"/>
<path d="M204.3 180.8h.9a1.67 1.67 0 0 0-.7 2.2l.3 .4 .4 .2h-.9a3.4 3.4 0 0 1 0-2.8z" fill-rule="evenodd" fill="#050504"/>
<path d="M204.3 180.8h.9a1.67 1.67 0 0 0-.7 2.2l.3 .4 .4 .2h-.9a3.4 3.4 0 0 1 0-2.8z" fill="none" stroke="#050504" stroke-width=".21"/>
<path d="M204.6 180.5a1.21 1.21 0 0 1 1.3 .1 1.21 1.21 0 0 1 .4 1.3 1.72 1.72 0 0 1-1.1 2.2l-.5-.1-.4-.4h.9a1.69 1.69 0 0 0 .6-2.3l-.5-.5h-1z" fill-rule="evenodd" fill="#050504"/>
<path d="M204.6 180.5a1.21 1.21 0 0 1 1.3 .1 1.21 1.21 0 0 1 .4 1.3 1.72 1.72 0 0 1-1.1 2.2l-.5-.1-.4-.4h.9a1.69 1.69 0 0 0 .6-2.3l-.5-.5h-1z" fill="none" stroke="#050504" stroke-width=".21"/>
<path d="M207 180.8h.8a1.66 1.66 0 0 0-.5 2.3l.1 .3 .4 .2-.9-.1a3.5 3.5 0 0 1 .1-2.7z" fill-rule="evenodd" fill="#050504"/>
<path d="M207 180.8h.8a1.66 1.66 0 0 0-.5 2.3l.1 .3 .4 .2-.9-.1a3.5 3.5 0 0 1 .1-2.7z" fill="none" stroke="#050504" stroke-width=".21"/>
<path d="M207.3 180.5a1.21 1.21 0 0 1 1.2 .1 1.21 1.21 0 0 1 .5 1.3 1.74 1.74 0 0 1-1.1 2.2l-.6-.1-.3-.4h.8a1.64 1.64 0 0 0 .6-2.2v-.3l-.5-.3h-.9z" fill-rule="evenodd" fill="#050504"/>
<path d="M207.3 180.5a1.21 1.21 0 0 1 1.2 .1 1.21 1.21 0 0 1 .5 1.3 1.74 1.74 0 0 1-1.1 2.2l-.6-.1-.3-.4h.8a1.64 1.64 0 0 0 .6-2.2v-.3l-.5-.3h-.9z" fill="none" stroke="#050504" stroke-width=".21"/>
<path d="M209.5 183.5h.9v.5l-.6-.1z" fill-rule="evenodd" fill="#050504"/>
<path d="M209.5 183.5h.9v.5l-.6-.1z" fill="none" stroke="#050504" stroke-width=".21"/>
<path d="M209.5 179.5l.5-.4v1.3h.4v.4h-.4v2.5l.2 .2h-.7v-2.7h-.3v-.4h.3z" fill-rule="evenodd" fill="#050504"/>
<path d="M209.5 179.5l.5-.4v1.3h.4v.4h-.4v2.5l.2 .2h-.7v-2.7h-.3v-.4h.3z" fill="none" stroke="#050504" stroke-width=".21"/>
<path d="M211.8 180.8l.9 .1 .1 3.1h-.4l-.1-2.6a.45 .45 0 0 0-.5-.6z" fill-rule="evenodd" fill="#050504"/>
<path d="M211.8 180.8l.9 .1 .1 3.1h-.4l-.1-2.6a.45 .45 0 0 0-.5-.6z" fill="none" stroke="#050504" stroke-width=".21"/>
<path d="M211.3 180.6a.78 .78 0 0 1 1.4 .2h-1.5z" fill-rule="evenodd" fill="#050504"/>
<path d="M211.3 180.6a.78 .78 0 0 1 1.4 .2h-1.5z" fill="none" stroke="#050504" stroke-width=".21"/>
<path d="M210.8 179h.4v1.8h1.5h-1l-.4 .4-.1 2.8h-.4z" fill-rule="evenodd" fill="#050504"/>
<path d="M210.8 179h.4v1.8h1.5h-1l-.4 .4-.1 2.8h-.4z" fill="none" stroke="#050504" stroke-width=".21"/>
<path d="M215.8 181.3l.8-.1a2.69 2.69 0 0 1-.1 2.4h-.7a1.39 1.39 0 0 0 .1-2.3z" fill-rule="evenodd" fill="#050504"/>
<path d="M215.8 181.3l.8-.1a2.69 2.69 0 0 1-.1 2.4h-.7a1.39 1.39 0 0 0 .1-2.3z" fill="none" stroke="#050504" stroke-width=".21"/>
<path d="M215.3 181a.79 .79 0 0 1 1.3 .2l-1.6 .2z" fill-rule="evenodd" fill="#050504"/>
<path d="M215.3 181a.79 .79 0 0 1 1.3 .2l-1.6 .2z" fill="none" stroke="#050504" stroke-width=".21"/>
<path d="M215 179.5h.8a1.55 1.55 0 0 0-.8 1.6v.3h.4a1.4 1.4 0 0 0 .4 2.2h.7a1.01 1.01 0 0 1-1.2 .3 1.01 1.01 0 0 1-.6-1.1l-.1-2z" fill-rule="evenodd" fill="#050504"/>
<path d="M215 179.5h.8a1.55 1.55 0 0 0-.8 1.6v.3h.4a1.4 1.4 0 0 0 .4 2.2h.7a1.01 1.01 0 0 1-1.2 .3 1.01 1.01 0 0 1-.6-1.1l-.1-2z" fill="none" stroke="#050504" stroke-width=".21"/>
<path d="M215.2 179.2a.99 .99 0 0 1 1.2-.1 .99 .99 0 0 1 .4 1.1h-.4l-.2-.5-.3-.2-.9-.1z" fill-rule="evenodd" fill="#050504"/>
<path d="M215.2 179.2a.99 .99 0 0 1 1.2-.1 .99 .99 0 0 1 .4 1.1h-.4l-.2-.5-.3-.2-.9-.1z" fill="none" stroke="#050504" stroke-width=".21"/>
<path d="M218.7 180.9l1.2-.1-.4 .2-.2 .3-.1 2.7h-.3v-2.4z" fill-rule="evenodd" fill="#050504"/>
<path d="M218.7 180.9l1.2-.1-.4 .2-.2 .3-.1 2.7h-.3v-2.4z" fill="none" stroke="#050504" stroke-width=".21"/>
<path d="M217.8 180.8h.6l-.6 .1z" fill="#050504"/>
<path d="M217.8 180.8h.6l-.6 .1z" fill="none" stroke="#050504" stroke-width=".21"/>
<path d="M217.4 180.4h.4v.5h.3l-.2 .2-.1 .6v2.3h-.4z" fill-rule="evenodd" fill="#050504"/>
<path d="M217.4 180.4h.4v.5h.3l-.2 .2-.1 .6v2.3h-.4z" fill="none" stroke="#050504" stroke-width=".21"/>
<path d="M218.1 180.5l.3-.2h.4l.4 .6-1.4-.1z" fill-rule="evenodd" fill="#050504"/>
<path d="M218.1 180.5l.3-.2h.4l.4 .6-1.4-.1z" fill="none" stroke="#050504" stroke-width=".21"/>
<path d="M219.4 180.5a.77 .77 0 0 1 1-.1 .77 .77 0 0 1 .3 .9v2.7h-.4v-2.6a.45 .45 0 0 0-.4-.6h-.7z" fill-rule="evenodd" fill="#050504"/>
<path d="M219.4 180.5a.77 .77 0 0 1 1-.1 .77 .77 0 0 1 .3 .9v2.7h-.4v-2.6a.45 .45 0 0 0-.4-.6h-.7z" fill="none" stroke="#050504" stroke-width=".21"/>
<path d="M222.6 180.9l1.2-.1-.4 .3-.2 .4v2.5h-.4v-2.5z" fill-rule="evenodd" fill="#050504"/>
<path d="M222.6 180.9l1.2-.1-.4 .3-.2 .4v2.5h-.4v-2.5z" fill="none" stroke="#050504" stroke-width=".21"/>
<path d="M221.7 180.8h.7l-.7 .1z" fill="#050504"/>
<path d="M221.7 180.8h.7l-.7 .1z" fill="none" stroke="#050504" stroke-width=".21"/>
<path d="M221.3 180.4h.4v.5h.4l-.4 1v2.1h-.4z" fill-rule="evenodd" fill="#050504"/>
<path d="M221.3 180.4h.4v.5h.4l-.4 1v2.1h-.4z" fill="none" stroke="#050504" stroke-width=".21"/>
<path d="M222 180.5l.8-.2 .3 .6-1.4-.1z" fill-rule="evenodd" fill="#050504"/>
<path d="M222 180.5l.8-.2 .3 .6-1.4-.1z" fill="none" stroke="#050504" stroke-width=".21"/>
<path d="M223.4 180.5a.83 .83 0 0 1 1 0 .83 .83 0 0 1 .3 1v2.5h-.5v-2.6a.45 .45 0 0 0-.4-.6h-.6z" fill-rule="evenodd" fill="#050504"/>
<path d="M223.4 180.5a.83 .83 0 0 1 1 0 .83 .83 0 0 1 .3 1v2.5h-.5v-2.6a.45 .45 0 0 0-.4-.6h-.6z" fill="none" stroke="#050504" stroke-width=".21"/>
<path d="M108.5 158.5h2.2v.4h-1.8v1.1h1.6v.4h-1.6v1.2h1.8v.4h-2.2z" fill-rule="evenodd" fill="#050504"/>
<path d="M108.5 158.5h2.2v.4h-1.8v1.1h1.6v.4h-1.6v1.2h1.8v.4h-2.2z" fill="none" stroke="#050504" stroke-width=".21"/>
<path d="M111.5 159.8h.6z" fill="#050504"/>
<path d="M111.5 159.8h.6z" fill="none" stroke="#050504" stroke-width=".21"/>
<path d="M111.2 159.5h.3v.3h.4l-.3 .5v1.7h-.4z" fill-rule="evenodd" fill="#050504"/>
<path d="M111.2 159.5h.3v.3h.4l-.3 .5v1.7h-.4z" fill="none" stroke="#050504" stroke-width=".21"/>
<path d="M111.7 159.6a.8 .8 0 0 1 1-.1 .8 .8 0 0 1 .3 .9v1.6h-.4v-1.9l-.3-.3h-.7z" fill-rule="evenodd" fill="#050504"/>
<path d="M111.7 159.6a.8 .8 0 0 1 1-.1 .8 .8 0 0 1 .3 .9v1.6h-.4v-1.9l-.3-.3h-.7z" fill="none" stroke="#050504" stroke-width=".21"/>
<path d="M113.4 162.2l.4 .1 .2 .3 .3 .1h-.7z" fill-rule="evenodd" fill="#050504"/>
<path d="M113.4 162.2l.4 .1 .2 .3 .3 .1h-.7z" fill="none" stroke="#050504" stroke-width=".21"/>
<path d="M113.6 162.7h.7a.74 .74 0 0 0 .6-1h.4a1 1 0 0 1-.4 1.2 1 1 0 0 1-1.3-.2z" fill-rule="evenodd" fill="#050504"/>
<path d="M113.6 162.7h.7a.74 .74 0 0 0 .6-1h.4a1 1 0 0 1-.4 1.2 1 1 0 0 1-1.3-.2z" fill="none" stroke="#050504" stroke-width=".21"/>
<path d="M113.7 159.7l.6 .1a1.13 1.13 0 0 0-.3 1.7l1.3 .2h-.4a.88 .88 0 0 1-1 .2 .88 .88 0 0 1-.5-1v-.6z" fill-rule="evenodd" fill="#050504"/>
<path d="M113.7 159.7l.6 .1a1.13 1.13 0 0 0-.3 1.7l1.3 .2h-.4a.88 .88 0 0 1-1 .2 .88 .88 0 0 1-.5-1v-.6z" fill="none" stroke="#050504" stroke-width=".21"/>
<path d="M114.5 159.8h.4v-.3h.4v2.2l-1-.1a1.05 1.05 0 0 0 .4-1.7z" fill-rule="evenodd" fill="#050504"/>
<path d="M114.5 159.8h.4v-.3h.4v2.2l-1-.1a1.05 1.05 0 0 0 .4-1.7z" fill="none" stroke="#050504" stroke-width=".21"/>
<path d="M113.9 159.5l.6-.1 .4 .4-1.2-.1z" fill-rule="evenodd" fill="#050504"/>
<path d="M113.9 159.5l.6-.1 .4 .4-1.2-.1z" fill="none" stroke="#050504" stroke-width=".21"/>
<g fill="#050504" stroke="#050504" stroke-width=".21">
<path d="M115.8 159.5h.4v2.5h-.4z" fill-rule="evenodd"/>
<path d="M115.8 158.5h.4v.5h-.4z" fill-rule="evenodd"/>
</g>
<path d="M117.1 159.8h.6z" fill="#050504"/>
<path d="M117.1 159.8h.6z" fill="none" stroke="#050504" stroke-width=".21"/>
<path d="M116.7 159.5h.4v.3h.4l-.4 .5v1.7h-.4z" fill-rule="evenodd" fill="#050504"/>
<path d="M116.7 159.5h.4v.3h.4l-.4 .5v1.7h-.4z" fill="none" stroke="#050504" stroke-width=".21"/>
<path d="M117.3 159.5a.78 .78 0 0 1 .9 .1 .78 .78 0 0 1 .3 .8v1.6h-.4v-1.9l-.2-.3h-.8z" fill-rule="evenodd" fill="#050504"/>
<path d="M117.3 159.5a.78 .78 0 0 1 .9 .1 .78 .78 0 0 1 .3 .8v1.6h-.4v-1.9l-.2-.3h-.8z" fill="none" stroke="#050504" stroke-width=".21"/>
<path d="M119.2 161.7h1l.3-.5h.4a.97 .97 0 0 1-.7 .8 .97 .97 0 0 1-1-.3z" fill-rule="evenodd" fill="#050504"/>
<path d="M119.2 161.7h1l.3-.5h.4a.97 .97 0 0 1-.7 .8 .97 .97 0 0 1-1-.3z" fill="none" stroke="#050504" stroke-width=".21"/>
<path d="M119.2 159.8h.8l-.5 .2-.2 .5h1.6v.1v.2h-1.6l.2 .7 .5 .2h-.8a1.99 1.99 0 0 1 0-1.9z" fill-rule="evenodd" fill="#050504"/>
<path d="M119.2 159.8h.8l-.5 .2-.2 .5h1.6v.1v.2h-1.6l.2 .7 .5 .2h-.8a1.99 1.99 0 0 1 0-1.9z" fill="none" stroke="#050504" stroke-width=".21"/>
<path d="M119.2 159.8a.96 .96 0 0 1 1.1-.3 .96 .96 0 0 1 .6 1h-1.6h1.3l-.2-.5-.3-.2z" fill-rule="evenodd" fill="#050504"/>
<path d="M119.2 159.8a.96 .96 0 0 1 1.1-.3 .96 .96 0 0 1 .6 1h-1.6h1.3l-.2-.5-.3-.2z" fill="none" stroke="#050504" stroke-width=".21"/>
<path d="M121.5 161.7h.9l.4-.5h.4a.97 .97 0 0 1-.7 .8 .97 .97 0 0 1-1-.3z" fill-rule="evenodd" fill="#050504"/>
<path d="M121.5 161.7h.9l.4-.5h.4a.97 .97 0 0 1-.7 .8 .97 .97 0 0 1-1-.3z" fill="none" stroke="#050504" stroke-width=".21"/>
<path d="M121.5 159.8h.8l-.4 .1-.2 .6h1.5v.3h-1.6l.2 .7 .5 .2h-.8a1.75 1.75 0 0 1 0-1.9z" fill-rule="evenodd" fill="#050504"/>
<path d="M121.5 159.8h.8l-.4 .1-.2 .6h1.5v.3h-1.6l.2 .7 .5 .2h-.8a1.75 1.75 0 0 1 0-1.9z" fill="none" stroke="#050504" stroke-width=".21"/>
<path d="M121.6 159.7a.98 .98 0 0 1 1.1-.2 .98 .98 0 0 1 .5 1h-1.5h1.1v-.1l-.3-.6z" fill-rule="evenodd" fill="#050504"/>
<path d="M121.6 159.7a.98 .98 0 0 1 1.1-.2 .98 .98 0 0 1 .5 1h-1.5h1.1v-.1l-.3-.6z" fill="none" stroke="#050504" stroke-width=".21"/>
<path d="M123.7 159.5h.3v.3h.5l-.4 .5-.1 1.7h-.3z" fill-rule="evenodd" fill="#050504"/>
<path d="M123.7 159.5h.3v.3h.5l-.4 .5-.1 1.7h-.3z" fill="none" stroke="#050504" stroke-width=".21"/>
<path d="M124.2 159.5h.6l-.1 .4-.7-.1z" fill-rule="evenodd" fill="#050504"/>
<path d="M124.2 159.5h.6l-.1 .4-.7-.1zM125.1 159.5h.3v2.5h-.3z" fill="none" stroke="#050504" stroke-width=".21"/>
<path d="M125.3 159.5v2.5" fill="none" stroke="#050504" stroke-width=".34"/>
<path d="M125.1 158.5h.3v.5h-.3z" fill="#050504"/>
<path d="M125.1 158.5h.3v.5h-.3z" fill="none" stroke="#050504" stroke-width=".21"/>
<path d="M126.3 159.8h.6z" fill="#050504"/>
<path d="M126.3 159.8h.6z" fill="none" stroke="#050504" stroke-width=".21"/>
<path d="M126 159.5h.3v.3h.4l-.3 .5v1.7h-.4z" fill-rule="evenodd" fill="#050504"/>
<path d="M126 159.5h.3v.3h.4l-.3 .5v1.7h-.4z" fill="none" stroke="#050504" stroke-width=".21"/>
<path d="M126.5 159.5a.8 .8 0 0 1 1 0 .8 .8 0 0 1 .3 .9v1.6h-.4l-.1-1.9-.2-.3h-.7z" fill-rule="evenodd" fill="#050504"/>
<path d="M126.5 159.5a.8 .8 0 0 1 1 0 .8 .8 0 0 1 .3 .9v1.6h-.4l-.1-1.9-.2-.3h-.7z" fill="none" stroke="#050504" stroke-width=".21"/>
<path d="M128.2 162.2l.4 .1 .2 .3 .3 .1h-.8z" fill-rule="evenodd" fill="#050504"/>
<path d="M128.2 162.2l.4 .1 .2 .3 .3 .1h-.8z" fill="none" stroke="#050504" stroke-width=".21"/>
<path d="M128.3 162.7h.8a.77 .77 0 0 0 .6-1h.3a1 1 0 0 1-.4 1.2 1 1 0 0 1-1.3-.2z" fill-rule="evenodd" fill="#050504"/>
<path d="M128.3 162.7h.8a.77 .77 0 0 0 .6-1h.3a1 1 0 0 1-.4 1.2 1 1 0 0 1-1.3-.2z" fill="none" stroke="#050504" stroke-width=".21"/>
<path d="M128.4 159.7l.7 .1a1.13 1.13 0 0 0-.3 1.7l1.2 .2h-.3a.88 .88 0 0 1-1 .2 .88 .88 0 0 1-.5-1v-.6z" fill-rule="evenodd" fill="#050504"/>
<path d="M128.4 159.7l.7 .1a1.13 1.13 0 0 0-.3 1.7l1.2 .2h-.3a.88 .88 0 0 1-1 .2 .88 .88 0 0 1-.5-1v-.6z" fill="none" stroke="#050504" stroke-width=".21"/>
<path d="M129.3 159.8h.4v-.3h.3v2.2l-.9-.1a1.05 1.05 0 0 0 .4-1.7z" fill-rule="evenodd" fill="#050504"/>
<path d="M129.3 159.8h.4v-.3h.3v2.2l-.9-.1a1.05 1.05 0 0 0 .4-1.7z" fill="none" stroke="#050504" stroke-width=".21"/>
<path d="M128.6 159.5l.6-.1 .5 .4-1.3-.1z" fill-rule="evenodd" fill="#050504"/>
<path d="M128.6 159.5l.6-.1 .5 .4-1.3-.1z" fill="none" stroke="#050504" stroke-width=".21"/>
<g fill="none" stroke="#050504" stroke-width=".25">
<path d="M60.5 55.2l4.8 4.8M60.5 59.7l4.8 4.8M63.7 54l1.6 1.5M94.2 54l-.9 1.7M97.9 54l-4.6 8M101.6 54l-8 13.8M103 57.8l-5.7 10M116.2 54l-3.1 5.4M119.9 54l-6.8 11.7M122.5 55.9l-6.9 11.9M225.2 51v11.6M60.5 64.2l3.5 3.6"/>
<path d="M62.1 67.8l-1.6 1.6M67.5 62.4l-2.2 2.2M72 62.4l-9.4 9.4M76.4 62.4l-9.3 9.4M80.9 62.4l-9.3 9.4M85.4 62.4l-9.3 9.4M89.9 62.4l-9.3 9.4M93.3 63.5l-8.3 8.3M93.5 67.8l-4 4M98 67.8l-4 4M102.5 67.8l-4 4M103 71.8h.1"/>
<path d="M103 64.2l-2 3.6M116 67.8l-2.9 2.8M120.5 67.8l-4 4M122.5 70.3l-1.5 1.5M122.5 62.2l-3.2 5.6M225.2 64.4v1.8M225.2 68v11.6M60.6 91.8l-.1 .1M60.6 95.8l4.7 4.7M65.1 91.8l-4.1 4M65.1 95.8l.2 .2M69.5 91.8l-4.2 4.2"/>
<path d="M74 91.8l-8.7 8.7M78.5 91.8l-9.3 9.3M83 91.8l-9.3 9.3M87.5 91.8l-9.4 9.3M92 91.8l-9.4 9.3M93.3 99.5l-1.7 1.6M95.8 95.8l-2.5 4.3M96.5 91.8l-9.4 9.3M99.4 95.8l-6.1 10.7M101 91.8l-4 4M103.1 95.8l-7.9 13.8M105.4 91.8l-3.9 4"/>
<path d="M106.8 95.8l-8 13.8M109.9 91.8l-3.9 4M114.1 95.8l-8 13.8M114.4 91.8l-4 4-7.9 13.8M117.8 95.8l-8 13.8M118.9 91.8l-4 4M121.4 95.8l-7.9 13.8M122.5 92.7l-3.1 3.1M193.9 87.3v5M193.9 82.3h11.7M207.3 82.3h1.9M210.9 82.3h11.6"/>
<path d="M224.4 82.3h1.7M225.2 85v11.6M225.2 98.4v1.8M225.2 81.4v1.8M227.9 82.3h11.7M241.3 82.3h1.8M244.9 82.3h11.6M60.5 100.1l4.8 4.8M60.5 104.6l4.8 4.8M60.5 109.1l.5 .5M122.5 106.7l-1.7 2.9M122.5 100.3l-5.4 9.3"/>
<path d="M225.2 102v11.6"/>
</g>
<path d="M191.4 82.3h5M254 82.3h5" fill="none" stroke="#050504" stroke-width=".51"/>
<path d="M193.9 82.3l.9 5h-1.7z" fill="#050504"/>
<path d="M256.5 87.3v5" fill="none" stroke="#050504" stroke-width=".25"/>
<path d="M256.5 82.3l.9 5h-1.7z" fill="#050504"/>
<g fill="none" stroke="#050504" stroke-width=".25">
<path d="M148.7 10.5h138.5v19h-138.5zM148.7 16.8h138.5M182.2 16.8v12.7M217.2 16.8v12.7M252.2 16.8v12.7M148.7 23.1h138.5M221.7 48.7a33.7 33.7 0 0 0-30 30.1M225.2 46.5v2.5M189.5 82.3h2.4M174.7 128.2h112.5v25.3h-112.5zM174.7 134.5h112.5M192.1 128.2v25.3"/>
<path d="M210.9 128.2v25.3M245.1 128.2v25.3M174.7 147.1h112.5M174.7 140.8h112.5"/>
</g>
<g fill="#050504">
<path d="M221.7 48.1l3.5 .4-3.4 .8z"/>
<path d="M191.1 78.8h1.1l-.7 3.5z"/>
<path d="M229.5 51.6l.9 .7-2.7 2.3z"/>
</g>
<g fill="none" stroke="#050504" stroke-width=".25">
<path d="M108.1 46.9v1.6M108.1 50.5v7.7M108.1 60v1.8M111.6 48.8h7.3M122.5 46.9v5.1M260.6 42.4h-22.6l-8 9.5M108.1 73.2v5.9M108.1 63.5v7.8M57 81.8h10.9M69.6 81.8h1.8M73.2 81.8h10.7M85.7 81.8h1.8"/>
<path d="M89.3 81.8h27.3M108.1 80.9v1.8M108.1 84.4v5.9"/>
</g>
<g fill="#050504">
<path d="M108.1 48.8l3.5-.5v1.1z"/>
<path d="M118.9 48.3l3.6 .5-3.6 .6z"/>
</g>
<path d="M93.3 39.8v12.2M122.5 39.8v12.2M96.8 41.8h22.1" fill="none" stroke="#050504" stroke-width=".25"/>
<g fill="#050504">
<path d="M93.3 41.8l3.5-.6v1.2z"/>
<path d="M118.9 41.2l3.6 .6-3.6 .6z"/>
</g>
<path d="M45.2 116.7h11.8M60.5 111.6v7.1M60.5 116.7h4.8M65.3 111.6v7.1M68.8 116.7h3.5" fill="none" stroke="#050504" stroke-width=".25"/>
<g fill="#050504">
<path d="M65.3 116.7l3.5-.5v1.1z"/>
<path d="M57 116.2l3.5 .5-3.5 .6z"/>
</g>
<path d="M65.3 111.6v7.1M68.8 116.7h21M93.3 111.6v7.1" fill="none" stroke="#050504" stroke-width=".25"/>
<g fill="#050504">
<path d="M65.3 116.7l3.5-.6v1.1z"/>
<path d="M89.8 116.1l3.5 .6-3.5 .5z"/>
</g>
<path d="M60.5 111.6v14.1M122.5 111.6v14.1M64 123.7h54.9" fill="none" stroke="#050504" stroke-width=".25"/>
<g fill="#050504">
<path d="M60.5 123.7l3.5-.6v1.2z"/>
<path d="M118.9 123.1l3.6 .6-3.6 .6z"/>
</g>
<path d="M124.5 54h14.1M136.6 57.5v48.6M124.5 109.6h14.1" fill="none" stroke="#050504" stroke-width=".25"/>
<g fill="#050504">
<path d="M136.6 54l.6 3.5h-1.2z"/>
<path d="M136 106.1h1.2l-.6 3.5z"/>
</g>
<path d="M51.4 71.8h7.1M53.4 75.3v13M51.4 91.8h7.1" fill="none" stroke="#050504" stroke-width=".25"/>
<g fill="#050504">
<path d="M52.8 88.3h1.2l-.6 3.5z"/>
<path d="M53.4 71.8l.6 3.5h-1.2z"/>
</g>
<path d="M42.1 62.4h21.2M44.1 65.9v31.8M42.1 101.1h21.2" fill="none" stroke="#050504" stroke-width=".25"/>
<g fill="#050504">
<path d="M44.1 62.4l.6 3.5h-1.2z"/>
<path d="M43.5 97.7h1.2l-.6 3.4z"/>
<path d="M62.1 69.4l.9-.7 1.7 3.1z"/>
</g>
<path d="M39.7 50.3h8.2l14.6 18.7" fill="none" stroke="#050504" stroke-width=".25"/>
<path d="M59.6 51.9l.9-.9 2 3z" fill="#050504"/>
<path d="M41.9 40.9h8.1l10.1 10.5" fill="none" stroke="#050504" stroke-width=".25"/>
<path d="M93.1 51.3l2.3 2.7-3-1.9z" fill="#050504"/>
<path d="M76.3 44.7h8.2l8.2 7" fill="none" stroke="#050504" stroke-width=".25"/>
<g font-size="7" fill="#050504">
<text x="77.6" y="29">A-A (4:1)</text>
<text x="184.3" y="84.8">A</text>
<text x="261.5" y="84.8">A</text>
</g>
<g font-size="4.9" fill="#050504">
<text x="166.2" y="162">JS</text>
<text x="206.2" y="162">06/11/18</text>
<text x="227.2" y="162">RY</text>
<text x="267.2" y="162">06/11/18</text>
<text x="166.2" y="172">PRODUCTION</text>
<text x="227.2" y="172">RELEASED</text>
<text x="229.8" y="199.2">1</text>
<text x="276.3" y="199.1">1/1</text>
</g>
<g font-size="4.2" fill="#050504">
<text x="41.6" y="40">(2)</text>
<text x="76.1" y="43.9">(3)</text>
<text x="39.4" y="49.4">(1)</text>
</g>
<g font-size="3.5" fill="#050504">
<text x="201.2" y="14.9">REVISION HISTORY</text>
<text x="161.7" y="21.2">REV</text>
<text x="186.2" y="21.2">DESCRIPTION</text>
<text x="224.2" y="21.2">DATE</text>
<text x="252.9" y="21.2">APPROVED</text>
<text x="164.6" y="27.2">1</text>
<text x="194.6" y="27.2">FIRST</text>
<text x="225.7" y="27.2">06/11/18</text>
<text x="267.2" y="27.2">RY</text>
<text x="105.4" y="40.2">7.3</text>
<text x="241.4" y="41.9">2xM3 thread</text>
<text x="112.9" y="47.3">3.6</text>
<text x="197.4" y="60.2" transform="rotate(-45 197.4 60.2)">90.0°</text>
<text x="42.5" y="86.5" transform="rotate(-90 42.5 86.5)">Ø9.68</text>
<text x="51.8" y="85.5" transform="rotate(-90 51.8 85.5)">Ø5.0</text>
<text x="135" y="86.5" transform="rotate(-90 135 86.5)">Ø13.9</text>
<text x="46.3" y="115.3">1.2</text>
<text x="76.8" y="115.1">7.0</text>
<text x="88" y="122.2">15.5</text>
<text x="182.5" y="132.2">1</text>
<text x="200.4" y="132.2">3</text>
<text x="221.9" y="132.2">BLOCK</text>
<text x="261.4" y="132.2">A6061</text>
<text x="182.5" y="138.5">1</text>
<text x="200.4" y="138.5">2</text>
<text x="220.9" y="138.5">FLANGE</text>
<text x="261.4" y="138.5">A6061</text>
<text x="182.5" y="144.9">1</text>
<text x="200.5" y="144.9">1</text>
<text x="221.1" y="144.8">PULLEY</text>
<text x="261.4" y="144.9">A6061</text>
<text x="180.2" y="151.2">Qty.</text>
<text x="195.1" y="151.5">Part No.</text>
<text x="218.3" y="151.5">Part Name</text>
<text x="257.2" y="151.5">Material</text>
</g>
<g font-size="2.8" fill="#050504">
<text x="24.3" y="144.6">Copyright (C) E3D-Online Ltd (e3d-online.com)</text>
<text x="24.4" y="148.1">These drawings are free hardware you can redistribute it and / or</text>
<text x="24.3" y="151.6">modify it under the terms of the General Public License as</text>
<text x="24.3" y="155.1">published by the Free Software Foundation, either version 3 ofthe</text>
<text x="24.3" y="158.7">License, or (at your option) any later version.</text>
<text x="24.4" y="165.7">THIRD ANGLE PROJECTION</text>
<text x="24.3" y="172.8">MATERIAL: ALUMINIUM</text>
<text x="24.5" y="169.2">ALL DIMENSIONS IN MM</text>
<text x="24.3" y="176.3">SCALE: 4:1</text>
<text x="24.3" y="179.8">SURFACE FINISH: UNFINISHED</text>
<text x="24.4" y="186.8">TOLERANCES UNLESS OTHERWISE STATED:</text>
<text x="24.5" y="190.4">X</text>
<text x="44.1" y="190.4">±0.2</text>
<text x="24.5" y="193.9">X.X</text>
<text x="24.5" y="197.4">X.XX</text>
<text x="43.2" y="197.4">±0.05</text>
<text x="43.6" y="193.9">±0.1</text>
</g>
<g font-size="2.5" fill="#050504">
<text x="108.2" y="156.3">Dept.</text>
<text x="132.2" y="156.3">Technical reference</text>
<text x="166.2" y="156.3">Created by</text>
<text x="227.2" y="156.3">Approved by</text>
<text x="166.2" y="166.3">Document type</text>
<text x="227.2" y="166.3">Document status</text>
<text x="166.2" y="176.3">Title</text>
<text x="227.2" y="176.3">DWG No.</text>
<text x="227.2" y="193.3">Rev.</text>
<text x="236.4" y="193.3">Date of issue</text>
<text x="271.1" y="193.3">S</text>
<text x="272.3" y="193.3">heet</text>
</g>
</svg>
